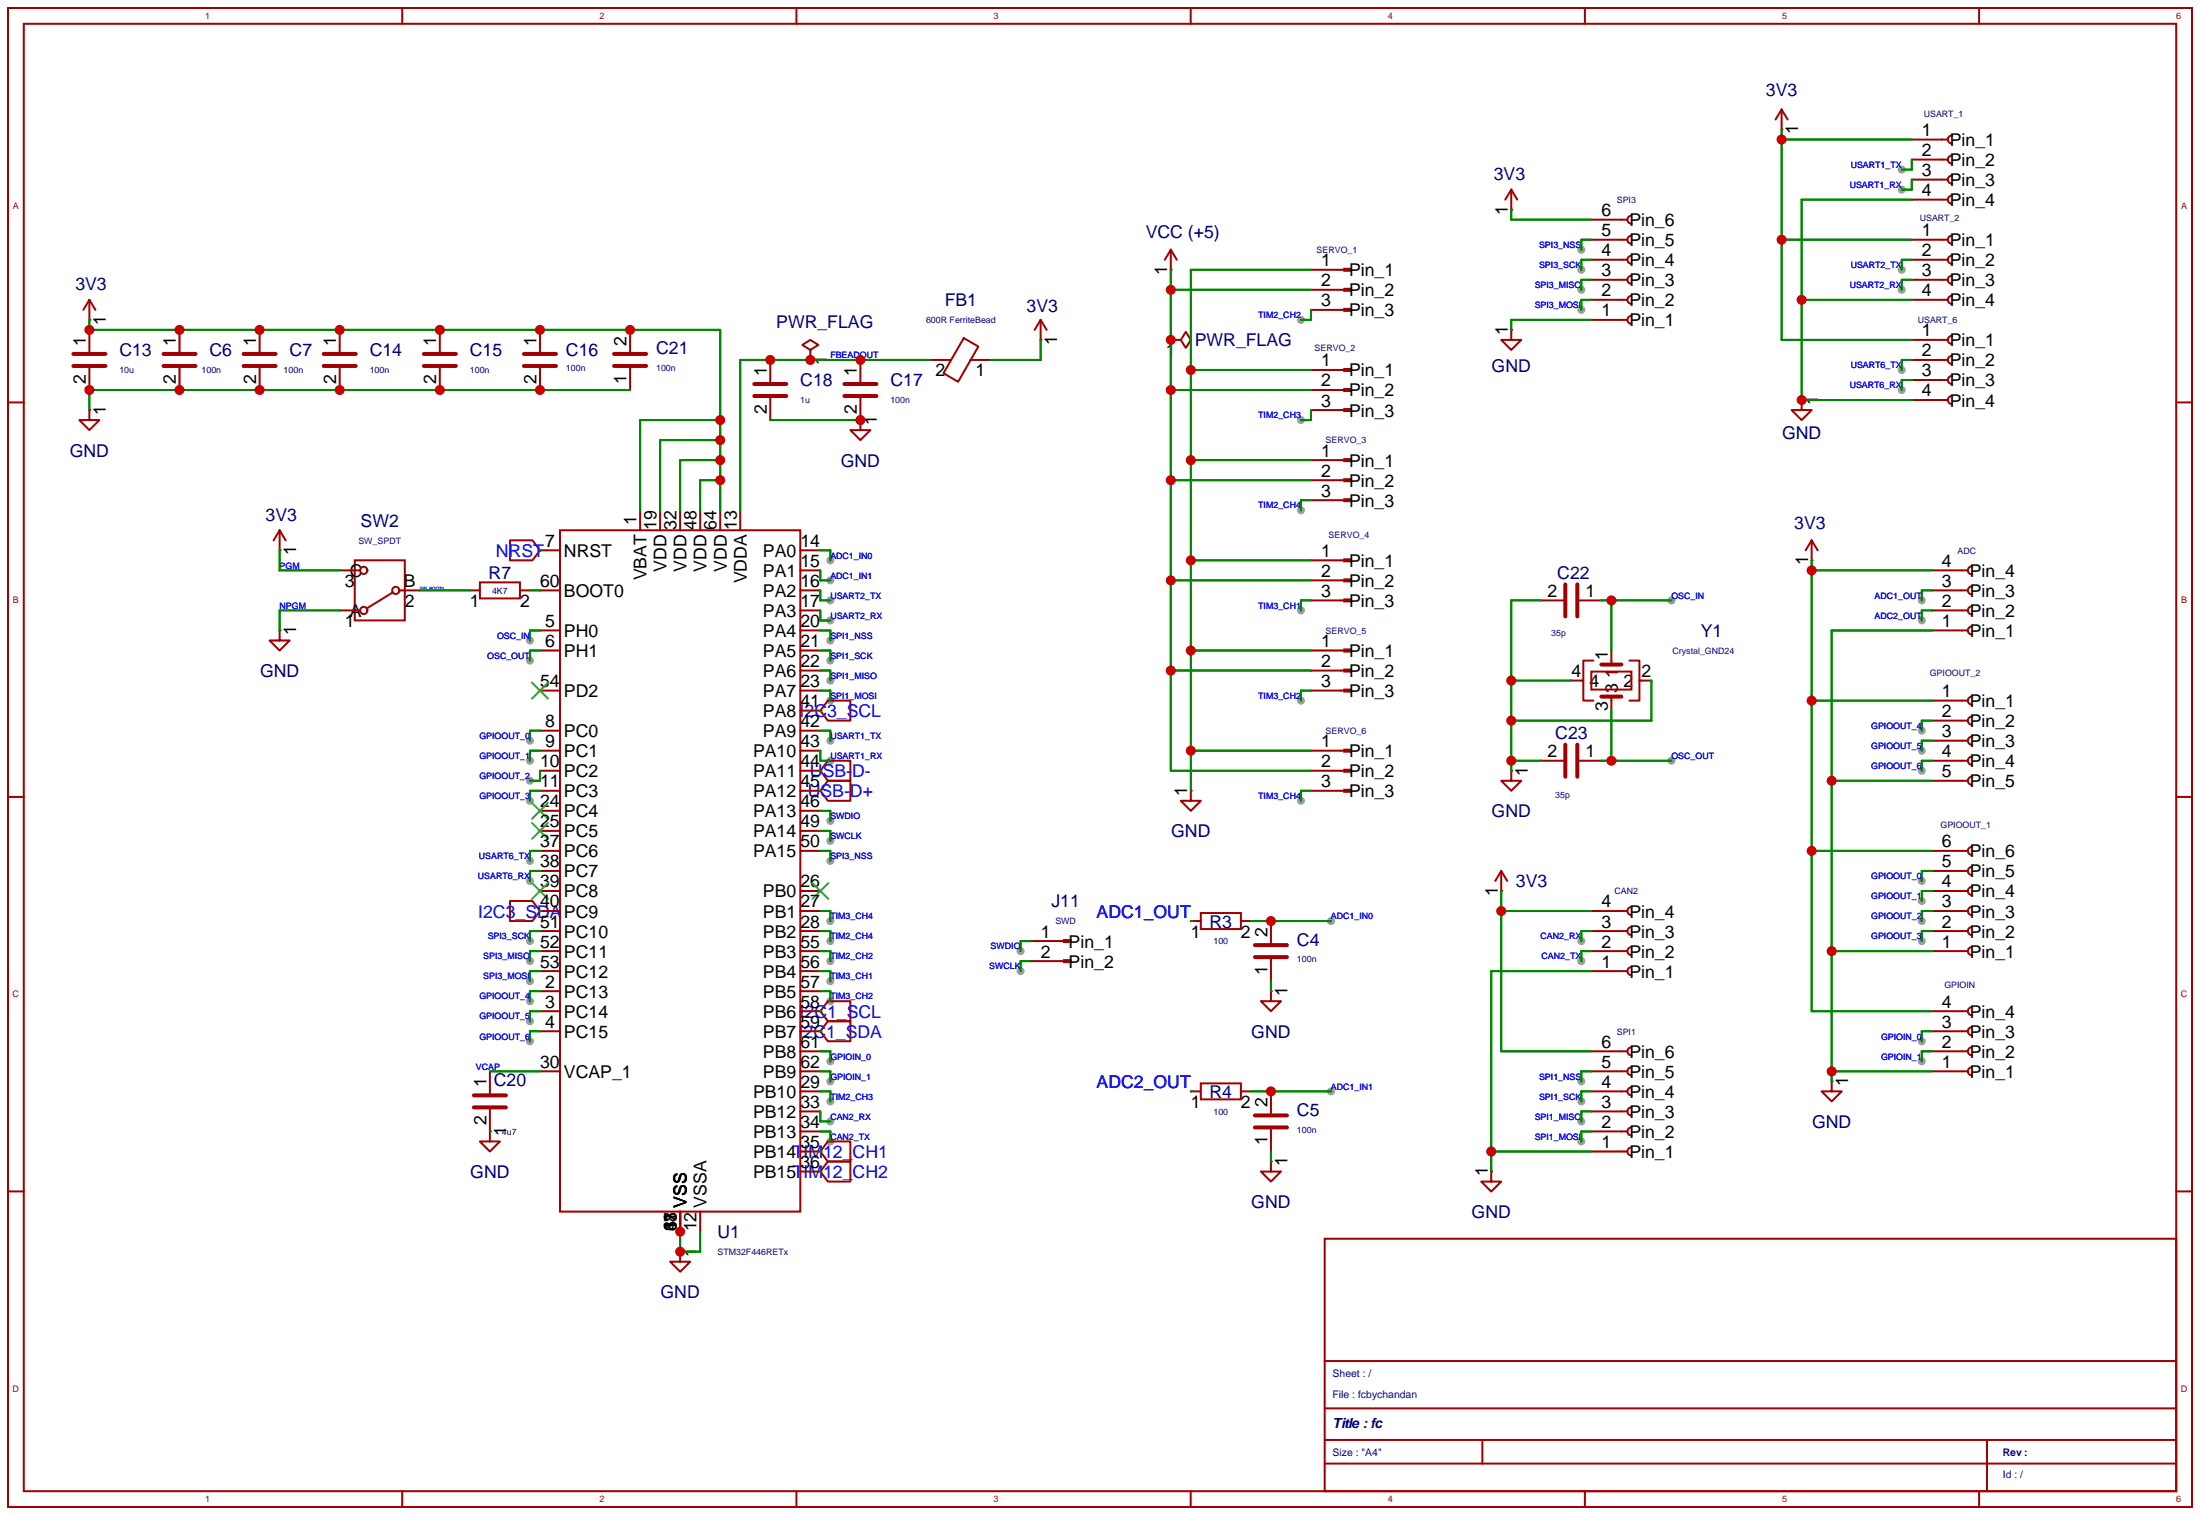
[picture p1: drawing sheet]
<svg xmlns="http://www.w3.org/2000/svg" width="279mm" height="192mm" viewBox="0 0 279 192" stroke-linecap="round" stroke-linejoin="round" font-family="sans-serif">
<g fill="#999">
<circle cx="200.6" cy="142.1" r=".51"/>
<circle cx="105.3" cy="96.4" r=".51"/>
<circle cx="241.2" cy="49.4" r=".51"/>
<circle cx="105.3" cy="119.3" r=".51"/>
<circle cx="212" cy="96.4" r=".51"/>
<circle cx="105.3" cy="139.6" r=".51"/>
<circle cx="67.2" cy="83.7" r=".51"/>
<circle cx="105.3" cy="73.6" r=".51"/>
<circle cx="105.3" cy="76.1" r=".51"/>
<circle cx="67.2" cy="96.4" r=".51"/>
<circle cx="105.3" cy="109.1" r=".51"/>
<circle cx="200.6" cy="121.8" r=".51"/>
<circle cx="241.2" cy="21.5" r=".51"/>
<circle cx="105.3" cy="104" r=".51"/>
<circle cx="67.2" cy="93.9" r=".51"/>
<circle cx="105.3" cy="137.1" r=".51"/>
<circle cx="105.3" cy="124.4" r=".51"/>
<circle cx="200.6" cy="137.1" r=".51"/>
<circle cx="67.2" cy="119.3" r=".51"/>
<circle cx="243.7" cy="134.5" r=".51"/>
<circle cx="67.2" cy="99" r=".51"/>
<circle cx="105.3" cy="126.9" r=".51"/>
<circle cx="165" cy="53.2" r=".51"/>
<circle cx="200.6" cy="34.2" r=".51"/>
<circle cx="165" cy="88.8" r=".51"/>
<circle cx="105.3" cy="78.6" r=".51"/>
<circle cx="105.3" cy="134.5" r=".51"/>
<circle cx="200.6" cy="31.7" r=".51"/>
<circle cx="67.2" cy="129.4" r=".51"/>
<circle cx="212" cy="76.1" r=".51"/>
<circle cx="243.7" cy="132" r=".51"/>
<circle cx="105.3" cy="71" r=".51"/>
<circle cx="200.6" cy="36.7" r=".51"/>
<circle cx="67.2" cy="111.7" r=".51"/>
<circle cx="243.7" cy="78.6" r=".51"/>
<circle cx="241.2" cy="34.2" r=".51"/>
<circle cx="241.2" cy="46.9" r=".51"/>
<circle cx="105.3" cy="86.3" r=".51"/>
<circle cx="105.3" cy="81.2" r=".51"/>
<circle cx="129.4" cy="123.1" r=".51"/>
<circle cx="105.3" cy="83.7" r=".51"/>
<circle cx="165" cy="101.5" r=".51"/>
<circle cx="105.3" cy="106.6" r=".51"/>
<circle cx="241.2" cy="36.7" r=".51"/>
<circle cx="243.7" cy="97.7" r=".51"/>
<circle cx="67.2" cy="109.1" r=".51"/>
<circle cx="67.2" cy="121.8" r=".51"/>
<circle cx="67.2" cy="81.2" r=".51"/>
<circle cx="243.7" cy="119.3" r=".51"/>
<circle cx="67.2" cy="124.4" r=".51"/>
<circle cx="105.3" cy="144.7" r=".51"/>
<circle cx="67.2" cy="101.5" r=".51"/>
<circle cx="105.3" cy="121.8" r=".51"/>
<circle cx="200.6" cy="139.6" r=".51"/>
<circle cx="105.3" cy="142.1" r=".51"/>
<circle cx="105.3" cy="88.8" r=".51"/>
<circle cx="243.7" cy="111.7" r=".51"/>
<circle cx="168.8" cy="138.3" r=".51"/>
<circle cx="243.7" cy="76.1" r=".51"/>
<circle cx="105.3" cy="116.7" r=".51"/>
<circle cx="105.3" cy="93.9" r=".51"/>
<circle cx="129.4" cy="120.6" r=".51"/>
<circle cx="200.6" cy="144.7" r=".51"/>
<circle cx="165" cy="77.4" r=".51"/>
<circle cx="200.6" cy="39.3" r=".51"/>
<circle cx="67.2" cy="132" r=".51"/>
<circle cx="243.7" cy="114.2" r=".51"/>
<circle cx="243.7" cy="92.6" r=".51"/>
<circle cx="165" cy="64.7" r=".51"/>
<circle cx="243.7" cy="95.2" r=".51"/>
<circle cx="67.2" cy="126.9" r=".51"/>
<circle cx="241.2" cy="24" r=".51"/>
<circle cx="165" cy="40.5" r=".51"/>
<circle cx="168.8" cy="116.7" r=".51"/>
<circle cx="200.6" cy="119.3" r=".51"/>
<circle cx="243.7" cy="116.7" r=".51"/>
</g>
<g fill="none" stroke="#a10000" stroke-width=".25">
<path d="M1 1h277v190h-277zM3 3h273v186h-273zM51 1v2M101 1v2M151 1v2M201 1v2M226 16.4h.1M226 13.9l-.8 1.2M226 13.9l.7 1.2M226 13.9v2.5M242.5 17.7h4.5M247.6 17.2a.51 .51 0 0 0-.5 .5 .51 .51 0 0 0 .5 .5"/>
<path d="M247.6 19.7a.51 .51 0 0 0-.5 .5 .51 .51 0 0 0 .5 .5M251 1v2M11.3 38l-.7 1.3M11.3 38l.8 1.3M11.3 38v2.5M148.5 34.2h.1M148.5 31.7l.8 1.2M148.5 31.7l-.8 1.2M148.5 31.7v2.5M166.3 34.2h4.2M166.3 36.7h4.2M166.3 39.3h4.2"/>
<path d="M170.5 34.1h.9v.2h-.9zM170.5 36.6h.9v.3h-.9zM170.5 39.1h.9v.3h-.9zM191.7 26.6h.1M191.7 24l.7 1.3M191.7 24l-.8 1.3M191.7 24v2.6M201.8 38h4.6M201.8 35.5h4.6M201.8 32.9h4.6M201.8 30.4h4.6M201.8 27.8h4.6"/>
<path d="M206.9 37.5a.51 .51 0 0 0-.5 .5 .51 .51 0 0 0 .5 .5M206.9 35a.51 .51 0 0 0-.5 .5 .51 .51 0 0 0 .5 .5M206.9 32.4a.51 .51 0 0 0-.5 .5 .51 .51 0 0 0 .5 .5M206.9 29.9a.51 .51 0 0 0-.5 .5 .51 .51 0 0 0 .5 .5M206.9 27.3a.51 .51 0 0 0-.5 .5 .51 .51 0 0 0 .5 .6M242.5 38h4.5M242.5 35.5h4.5M242.5 32.9h4.5M242.5 30.4h4.5M242.5 20.2h4.5M242.5 22.8h4.5M242.5 25.3h4.5"/>
<path d="M247.6 22.3a.51 .51 0 0 0-.5 .5 .51 .51 0 0 0 .5 .5M247.6 24.8a.51 .51 0 0 0-.5 .5 .51 .51 0 0 0 .5 .5M247.6 29.9a.51 .51 0 0 0-.5 .5 .51 .51 0 0 0 .5 .5M247.6 32.4a.51 .51 0 0 0-.5 .5 .51 .51 0 0 0 .5 .5M247.6 35a.51 .51 0 0 0-.5 .5 .51 .51 0 0 0 .5 .5M247.6 37.5a.51 .51 0 0 0-.5 .5 .51 .51 0 0 0 .5 .5M1 51h2M11.3 40.5h.1M11.3 52h.1M11.3 52v1.2h1.3l-1.3 1.3-1.2-1.3h1.2M11.3 41.8v2.8M11.3 46.6v2.8"/>
<path d="M22.8 41.8v2.8M22.8 46.6v2.8M32.9 41.8v2.8M32.9 46.6v2.8M43.1 41.8v2.8M43.1 46.6v2.8M55.8 41.8v2.8M55.8 46.6v2.8M68.5 41.8v2.8M68.5 46.6v2.8M79.9 41.8v2.8M79.9 46.6v2.8"/>
<path d="M97.7 45.6v2.8M97.7 50.5v2.7M102.8 45.6h.1M102.8 44.4l1-.7-1-.6-1 .6 1 .7v1.2M109.1 53.2h.1M109.1 53.2v1.3h1.3l-1.3 1.3-1.2-1.3h1.2M109.1 45.6v2.8M109.1 50.5v2.7M118 45.6h2.6M122.2 42.9l1.9 1-2.6 4.5-1.8-1.1zM123.1 45.6h2.5M132 43.1h.1"/>
<path d="M132 40.5l-.8 1.3M132 40.5l.7 1.3M132 40.5v2.6M148.5 43.1h.1M148.5 43.1h1.3l.6-1 .6 1-.6 1-.6-1M166.3 58.3h4.2M166.3 46.9h4.2M166.3 49.4h4.2M166.3 52h4.2M170.5 58.2h.9v.3h-.9zM170.5 46.8h.9v.2h-.9zM170.5 49.3h.9v.3h-.9z"/>
<path d="M170.5 51.8h.9v.3h-.9zM191.7 41.8h.1M191.7 41.8v1.3h-1.3l1.3 1.3 1.2-1.3h-1.2M201.8 40.5h4.6M206.9 40a.51 .51 0 0 0-.5 .5 .51 .51 0 0 0 .5 .6M228.5 50.7h.1M228.5 50.7v1.3h1.3l-1.3 1.2-1.3-1.2h1.3M242.5 43.1h4.5M242.5 45.6h4.5M242.5 48.2h4.5M242.5 50.7h4.5M247.6 42.6a.51 .51 0 0 0-.5 .5 .51 .51 0 0 0 .5 .5"/>
<path d="M247.6 45.1a.51 .51 0 0 0-.5 .5 .51 .51 0 0 0 .5 .5M247.6 47.7a.51 .51 0 0 0-.5 .5 .51 .51 0 0 0 .5 .5M247.6 50.2a.51 .51 0 0 0-.5 .5 .51 .51 0 0 0 .5 .5M276 51h2M35.5 69.8h.1M35.5 79.9h.1M35.5 79.9v1.3h1.2l-1.2 1.3-1.3-1.3h1.3M35.5 67.2l-.8 1.3M35.5 67.2l.7 1.3M35.5 67.2v2.6M43.1 77.4h2.5M43.1 72.3h2.5"/>
<path d="M45 71h6.3v7.6h-6.3zM49.8 75.1l-3.3 2M50.7 74.8h2.5M59.6 74.8h1.3M60.9 73.8h5v2.1h-5zM64.7 68.5h2.8l1 1.3-1 1.2h-2.8zM65.9 74.8h1.3M68.5 69.8h.1M68.5 74.8h2.5M68.5 79.9h2.5M68.5 69.8h2.5M71 67.2h30.5v86.4h-30.5z"/>
<path d="M81.2 64.7v2.5M83.7 64.7v2.5M86.3 64.7v2.5M88.8 64.7v2.5M91.3 64.7v2.5M93.9 64.7v2.5M101.5 74.8h2.5M101.5 79.9h2.5M101.5 77.4h2.5M101.5 72.3h2.5M101.5 69.8h2.5M166.3 76.1h4.2"/>
<path d="M166.3 71h4.2M166.3 73.6h4.2M166.3 60.9h4.2M166.3 63.4h4.2M170.5 70.9h.9v.3h-.9zM170.5 73.4h.9v.3h-.9zM170.5 76h.9v.2h-.9zM170.5 60.7h.9v.3h-.9zM170.5 63.3h.9v.2h-.9zM195.5 76.1h2.8M200.3 76.1h2.8M229.8 71h.1"/>
<path d="M229.8 68.5l.7 1.3M229.8 68.5l-.8 1.3M229.8 68.5v2.5M245 74.8h4.6M245 79.9h4.6M245 77.4h4.6M245 72.3h4.6M250.1 79.4a.51 .51 0 0 0-.5 .5 .51 .51 0 0 0 .5 .5M250.1 76.9a.51 .51 0 0 0-.5 .5 .51 .51 0 0 0 .5 .5M250.1 74.3a.51 .51 0 0 0-.5 .5 .51 .51 0 0 0 .5 .5M250.1 71.8a.51 .51 0 0 0-.5 .5 .51 .51 0 0 0 .5 .5M68.5 95.2h2.5"/>
<path d="M68.5 97.7h2.5M68.5 82.5h2.5M68.5 87.5h2.5M68.5 92.6h2.5M101.5 95.2h2.5M101.5 97.7h2.5M101.5 82.5h2.5M101.5 85h2.5M101.5 87.5h2.5M101.5 92.6h2.5M101.5 90.1h2.5M104 90.1h.1"/>
<path d="M104 97.7h.1M105 88.8h2.9v2.5h-2.9l-1-1.2zM105 96.4h2.9v2.6h-2.9l-1-1.3zM105 99h2.9v2.5h-2.9l-1-1.3zM166.3 95.2h4.2M166.3 97.7h4.2M166.3 82.5h4.2M166.3 85h4.2M166.3 87.5h4.2M170.5 95h.9v.3h-.9zM170.5 97.6h.9v.2h-.9zM170.5 82.3h.9v.3h-.9z"/>
<path d="M170.5 84.9h.9v.2h-.9zM170.5 87.4h.9v.3h-.9zM191.7 97.7h.1M191.7 97.7v1.3h1.2l-1.2 1.2-1.3-1.2h1.3M195.5 96.4h2.8M199.3 86.3h1.5M200.3 96.4h2.8M201.8 85.1h5.1v2.3h-5.1zM202.1 83.7h-1.3v5.1h1.3M204.4 82.5v1.7M204.4 88.3v1.8M206.7 83.7h1.2v5.1h-1.2"/>
<path d="M207.9 86.3h1.6M245 88.8h4.6M245 91.3h4.6M245 93.9h4.6M245 96.4h4.6M245 99h4.6M250.1 88.3a.51 .51 0 0 0-.5 .5 .51 .51 0 0 0 .5 .5M250.1 90.8a.51 .51 0 0 0-.5 .5 .51 .51 0 0 0 .5 .6M250.1 93.4a.51 .51 0 0 0-.5 .5 .51 .51 0 0 0 .5 .5M250.1 95.9a.51 .51 0 0 0-.5 .5 .51 .51 0 0 0 .5 .5M250.1 98.5a.51 .51 0 0 0-.5 .5 .51 .51 0 0 0 .5 .5M1 101h2"/>
<path d="M64.7 114.2h2.8l1 1.3-1 1.2h-2.8zM68.5 115.5h.1M68.5 100.2h2.5M68.5 118h2.5M68.5 115.5h2.5M68.5 112.9h2.5M68.5 110.4h2.5M68.5 107.9h2.5M68.5 102.8h2.5M68.5 105.3h2.5M101.5 100.2h2.5M101.5 118h2.5"/>
<path d="M101.5 115.5h2.5M101.5 112.9h2.5M101.5 107.9h2.5M101.5 102.8h2.5M101.5 105.3h2.5M104 100.2h.1M130.7 119.3h4.2M134.9 119.2h.9v.2h-.9zM151 100.2h.1M151 100.2v1.3h-1.2l1.2 1.3 1.3-1.3h-1.3M151 116.7h1.3M152.3 115.7h5.1v2.1h-5.1z"/>
<path d="M157.4 116.7h1.3M161.2 116.7v2.8M166.3 100.2h4.2M170.5 100.1h.9v.3h-.9zM190.4 112.9h.1M190.4 110.4l.8 1.3M190.4 110.4l-.8 1.3M190.4 110.4v2.5M201.8 118h4.6M201.8 115.5h4.6M206.9 117.5a.51 .51 0 0 0-.5 .5 .51 .51 0 0 0 .5 .5M206.9 115a.51 .51 0 0 0-.5 .5 .51 .51 0 0 0 .5 .5"/>
<path d="M245 118h4.6M245 115.5h4.6M245 112.9h4.6M245 110.4h4.6M245 107.9h4.6M250.1 117.5a.51 .51 0 0 0-.5 .5 .51 .51 0 0 0 .5 .5M250.1 115a.51 .51 0 0 0-.5 .5 .51 .51 0 0 0 .5 .5M250.1 112.4a.51 .51 0 0 0-.5 .5 .51 .51 0 0 0 .5 .5M250.1 109.9a.51 .51 0 0 0-.5 .5 .51 .51 0 0 0 .5 .5M250.1 107.3a.51 .51 0 0 0-.5 .6 .51 .51 0 0 0 .5 .5M276 101h2M62.1 135.8v2.8"/>
<path d="M68.5 120.6h2.5M68.5 123.1h2.5M68.5 135.8h2.5M68.5 125.6h2.5M68.5 128.2h2.5M68.5 130.7h2.5M101.5 120.6h2.5M101.5 123.1h2.5M101.5 138.3h2.5M101.5 135.8h2.5M101.5 133.3h2.5M101.5 125.6h2.5"/>
<path d="M101.5 128.2h2.5M101.5 130.7h2.5M104 128.2h.1M104 130.7h.1M105 126.9h2.9v2.5h-2.9l-1-1.2zM105 129.4h2.9v2.6h-2.9l-1-1.3zM130.7 121.8h4.2M134.9 121.7h.9v.3h-.9zM151 138.3h1.3M152.3 137.3h5.1v2.1h-5.1zM157.4 138.3h1.3M161.2 125.6h.1"/>
<path d="M161.2 125.6v1.3h1.3l-1.3 1.3-1.3-1.3h1.3M161.2 121.6v2.8M161.2 138.3v2.8M201.8 120.6h4.6M201.8 123.1h4.6M201.8 138.3h4.6M201.8 135.8h4.6M201.8 133.3h4.6M206.9 122.6a.51 .51 0 0 0-.5 .5 .51 .51 0 0 0 .5 .5M206.9 120a.51 .51 0 0 0-.5 .6 .51 .51 0 0 0 .5 .5M206.9 137.8a.51 .51 0 0 0-.5 .5 .51 .51 0 0 0 .5 .5M206.9 135.3a.51 .51 0 0 0-.5 .5 .51 .51 0 0 0 .5 .5"/>
<path d="M206.9 132.7a.51 .51 0 0 0-.5 .6 .51 .51 0 0 0 .5 .5M232.3 137.1h.1M232.3 137.1v1.2h1.3l-1.3 1.3-1.3-1.3h1.3M245 120.6h4.6M245 135.8h4.6M245 133.3h4.6M245 128.2h4.6M245 130.7h4.6M250.1 120a.51 .51 0 0 0-.5 .6 .51 .51 0 0 0 .5 .5M250.1 135.3a.51 .51 0 0 0-.5 .5 .51 .51 0 0 0 .5 .5M250.1 132.7a.51 .51 0 0 0-.5 .6 .51 .51 0 0 0 .5 .5M250.1 130.2a.51 .51 0 0 0-.5 .5 .51 .51 0 0 0 .5 .5"/>
<path d="M250.1 127.7a.51 .51 0 0 0-.5 .5 .51 .51 0 0 0 .5 .5M1 151h2M62.1 143.4h.1M62.1 143.4v1.3h1.3l-1.3 1.3-1.2-1.3h1.2M62.1 140.6v2.8M86.3 158.7h.1M86.3 158.7v1.2h1.2l-1.2 1.3-1.3-1.3h1.3M86.3 153.6v2.5M88.8 153.6v2.5M101.5 146h2.5M101.5 143.4h2.5M101.5 140.9h2.5"/>
<path d="M101.5 148.5h2.5M104 146h.1M104 148.5h.1M105 144.7h2.9v2.5h-2.9l-1-1.2zM105 147.2h2.9v2.6h-2.9l-1-1.3zM161.2 147.2h.1M161.2 147.2v1.3h1.3l-1.3 1.3-1.3-1.3h1.3M161.2 143.2v2.8M168 157h108v32h-108zM189.1 148.5h.1M189.1 148.5v1.3h-1.2l1.2 1.2 1.3-1.2h-1.3M201.8 146h4.6"/>
<path d="M201.8 143.4h4.6M201.8 140.9h4.6M206.9 145.4a.51 .51 0 0 0-.5 .6 .51 .51 0 0 0 .5 .5M206.9 142.9a.51 .51 0 0 0-.5 .5 .51 .51 0 0 0 .5 .5M206.9 140.4a.51 .51 0 0 0-.5 .5 .51 .51 0 0 0 .5 .5M276 151h2M168 178.5h108M168 172.5h108M51 189v2M101 189v2M151 189v2M168 185.5h108"/>
<path d="M168 182.5h108M188 182.5v3M201 189v2M251 189v2M252 182.5v6.5"/>
<circle cx="46.1" cy="77.4" r=".46"/>
<circle cx="46.1" cy="72.3" r=".46"/>
<circle cx="50.2" cy="74.8" r=".46"/>
</g>
<g fill="none" stroke="#a10000" stroke-width=".51">
<path d="M9.3 44.9h4.1M9.3 46.4h4.1M20.7 44.9h4.1M20.7 46.4h4.1M30.9 44.9h4.1M30.9 46.4h4.1M41.1 44.9h4M41.1 46.4h4M53.8 44.9h4M53.8 46.4h4M66.5 44.9h4M66.5 46.4h4"/>
<path d="M77.9 44.9h4M77.9 46.4h4M95.7 48.7h4M95.7 50.2h4M107.1 48.7h4.1M107.1 50.2h4.1M198.5 74.1v4M200.1 74.1v4M198.5 94.4v4.1M200.1 94.4v4.1M203.1 84.2h2.5M203.1 88.3h2.5"/>
<path d="M159.2 119.8h4M60.1 138.8h4.1M159.2 121.3h4M60.1 140.4h4.1M159.2 142.9h4M159.2 141.4h4"/>
</g>
<path d="M67.5 86.5l2 2.1M69.5 86.5l-2 2.1M67.5 101.8l2 2M67.5 104.3l2 2M67.5 111.9l2 2.1M69.5 101.8l-2 2M69.5 104.3l-2 2M69.5 111.9l-2 2.1M103 111.9l2.1 2.1M105.1 111.9l-2.1 2.1" fill="none" stroke="#3c3" stroke-width=".25"/>
<g fill="none" stroke="#008700" stroke-width=".25">
<path d="M226 17.7h16.5M226 16.4v26.7h16.5M148.5 34.2v63.5h17.8M148.5 36.7h17.8M166.3 39.3v1.2h-1.3M166.3 34.2h-15.3v66M191.7 26.6v1.2h10.1M201.8 30.4h-1.2v1.3M201.8 32.9h-1.2v1.3M201.8 35.5h-1.2v1.2M201.8 38h-1.2v1.3M226 30.4h16.5"/>
<path d="M228.5 38h14M242.5 32.9h-1.3v1.3M242.5 35.5h-1.3v1.2M242.5 20.2v1.3h-1.3M242.5 22.8v1.2h-1.3M242.5 25.3h-14v25.4h14M11.3 40.5v1.3h80v22.9M79.9 49.4h-68.6v2.6M91.3 58.3h-5v6.4M91.3 55.8h-7.6v8.9M91.3 53.2h-10.1v11.5M97.7 53.2h11.4"/>
<path d="M118 45.6h-24.1v19.1M132 43.1v2.5h-6.4M148.5 49.4h17.8M151 58.3h15.3M151 46.9h15.3M166.3 52v1.2h-1.3M201.8 40.5h-10.1v1.3M242.5 45.6h-1.3v1.3M242.5 48.2h-1.3v1.2M35.5 69.8v2.5h7.6M43.1 77.4h-7.6v2.5M53.2 74.8h6.4"/>
<path d="M67.2 74.8h1.3M68.5 69.8h.1M68.5 79.9h-1.3v1.3M91.3 60.9h-2.5v3.8M104 72.3v1.3h1.3M104 74.8v1.3h1.3M104 77.4v1.2h1.3M104 69.8h1.3v1.2M104 79.9h1.3v1.3M148.5 73.6h17.8M148.5 60.9h17.8M151 71h15.3"/>
<path d="M166.3 76.1h-1.3v1.3M166.3 63.4h-1.3v1.3M195.5 76.1h-3.8v21.6M203.1 76.1h8.9M204.4 76.1v6.4M229.8 71v57.2h15.2M229.8 72.3h15.2M245 79.9h-12.7v57.2M245 74.8h-1.3v1.3M245 77.4h-1.3v1.2M68.5 82.5h-1.3v1.2M68.5 92.6h-1.3v1.3"/>
<path d="M68.5 95.2h-1.3v1.2M68.5 97.7v1.3h-1.3M104 90.1h.1M104 97.7h.1M104 95.2v1.2h1.3M104 85h1.3v1.3M104 82.5h1.3v1.2M104 87.5h1.3v1.3M104 92.6h1.3v1.3M148.5 85h17.8M151 82.5h15.3M151 95.2h15.3"/>
<path d="M166.3 87.5h-1.3v1.3M191.7 96.4h3.8M191.7 86.3h7.6M203.1 96.4h8.9M204.4 90.1v6.3M209.5 86.3v5h-17.8M229.8 88.8h15.2M232.3 99h12.7M245 96.4h-1.3v1.3M245 91.3h-1.3v1.3M245 93.9h-1.3v1.3M68.5 115.5h.1"/>
<path d="M68.5 118h-1.3v1.3M68.5 100.2h-1.3v1.3M68.5 107.9h-1.3v1.2M68.5 110.4h-1.3v1.3M104 100.2h.1M104 118h1.3v1.3M104 102.8h1.3v1.2M104 105.3h1.3v1.3M104 107.9h1.3v1.2M104 115.5h1.3v1.2M130.7 119.3h-1.3v1.3M151 116.7h.1"/>
<path d="M158.7 116.7h10.1M166.3 100.2h-1.3v1.3M190.4 112.9v20.4h11.4M190.4 115.5h11.4M201.8 118h-1.2v1.3M229.8 107.9h15.2M245 118h-1.3v1.3M245 110.4h-1.3v1.3M245 112.9h-1.3v1.3M245 115.5h-1.3v1.2M62.1 135.8h6.4M68.5 120.6h-1.3v1.2"/>
<path d="M68.5 123.1h-1.3v1.3M68.5 125.6h-1.3v1.3M68.5 128.2h-1.3v1.2M68.5 130.7h-1.3v1.3M104 128.2h.1M104 130.7h.1M104 120.6h1.3v1.2M104 123.1h1.3v1.3M104 125.6h1.3v1.3M104 133.3h1.3v1.2M104 135.8h1.3v1.3M104 138.3h1.3v1.3"/>
<path d="M130.7 121.8h-1.3v1.3M151 138.3h.1M158.7 138.3h10.1M161.2 124.4v1.2M201.8 120.6h-1.2v1.2M201.8 135.8h-1.2v1.3M201.8 138.3h-1.2v1.3M201.8 123.1h-12.7v25.4M232.3 120.6h12.7M232.3 135.8h12.7M245 133.3h-1.3v1.2M245 130.7h-1.3v1.3"/>
<path d="M62.1 143.4h.1M86.3 156.1v2.6h2.5v-2.6M104 146h.1M104 148.5h.1M104 140.9v1.2h1.3M104 143.4h1.3v1.3M161.2 146v1.2M189.1 146h12.7M201.8 140.9h-1.2v1.2M201.8 143.4h-1.2v1.3"/>
</g>
<g fill="#c00">
<circle cx="11.3" cy="49.4" r=".63"/>
<circle cx="68.5" cy="49.4" r=".63"/>
<circle cx="55.8" cy="49.4" r=".63"/>
<circle cx="43.1" cy="49.4" r=".63"/>
<circle cx="32.9" cy="49.4" r=".63"/>
<circle cx="22.8" cy="49.4" r=".63"/>
<circle cx="148.5" cy="36.7" r=".63"/>
<circle cx="148.5" cy="73.6" r=".63"/>
<circle cx="148.5" cy="85" r=".63"/>
<circle cx="148.5" cy="49.4" r=".63"/>
<circle cx="148.5" cy="60.9" r=".63"/>
<circle cx="148.5" cy="43.1" r=".63"/>
<circle cx="102.8" cy="45.6" r=".63"/>
<circle cx="97.7" cy="45.6" r=".63"/>
<circle cx="109.1" cy="45.6" r=".63"/>
<circle cx="226" cy="30.4" r=".63"/>
<circle cx="226" cy="17.7" r=".63"/>
<circle cx="204.4" cy="96.4" r=".63"/>
<circle cx="232.3" cy="99" r=".63"/>
<circle cx="232.3" cy="120.6" r=".63"/>
<circle cx="232.3" cy="135.8" r=".63"/>
<circle cx="32.9" cy="41.8" r=".63"/>
<circle cx="43.1" cy="41.8" r=".63"/>
<circle cx="11.3" cy="41.8" r=".63"/>
<circle cx="22.8" cy="41.8" r=".63"/>
<circle cx="55.8" cy="41.8" r=".63"/>
<circle cx="79.9" cy="41.8" r=".63"/>
<circle cx="91.3" cy="53.2" r=".63"/>
<circle cx="91.3" cy="55.8" r=".63"/>
<circle cx="91.3" cy="58.3" r=".63"/>
<circle cx="68.5" cy="41.8" r=".63"/>
<circle cx="91.3" cy="60.9" r=".63"/>
<circle cx="189.1" cy="146" r=".63"/>
<circle cx="86.3" cy="158.7" r=".63"/>
<circle cx="86.3" cy="156.1" r=".63"/>
<circle cx="151" cy="46.9" r=".63"/>
<circle cx="151" cy="82.5" r=".63"/>
<circle cx="151" cy="95.2" r=".63"/>
<circle cx="151" cy="71" r=".63"/>
<circle cx="151" cy="58.3" r=".63"/>
<circle cx="229.8" cy="72.3" r=".63"/>
<circle cx="229.8" cy="107.9" r=".63"/>
<circle cx="229.8" cy="88.8" r=".63"/>
<circle cx="190.4" cy="115.5" r=".63"/>
<circle cx="191.7" cy="86.3" r=".63"/>
<circle cx="191.7" cy="91.3" r=".63"/>
<circle cx="191.7" cy="96.4" r=".63"/>
<circle cx="228.5" cy="50.7" r=".63"/>
<circle cx="228.5" cy="38" r=".63"/>
<circle cx="204.4" cy="76.1" r=".63"/>
<circle cx="109.1" cy="53.2" r=".63"/>
<circle cx="161.2" cy="138.3" r=".63"/>
<circle cx="161.2" cy="116.7" r=".63"/>
</g>
<g font-size="2.2" fill="#000080">
<text x="224" y="12.2">3V3</text>
<text x="189.5" y="22.8">3V3</text>
<text x="145.3" y="30.2">VCC (+5)</text>
<text x="9.6" y="36.8">3V3</text>
<text x="98.5" y="41.6">PWR_FLAG</text>
<text x="119.8" y="38.8">FB1</text>
<text x="130.2" y="39.6">3V3</text>
<text x="15.1" y="45.2">C13</text>
<text x="26.6" y="45.2">C6</text>
<text x="36.7" y="45.2">C7</text>
<text x="46.9" y="45.2">C14</text>
<text x="59.6" y="45.2">C15</text>
<text x="71.8" y="45.2">C16</text>
<text x="83.2" y="44.9">C21</text>
<text x="151.5" y="43.9">PWR_FLAG</text>
<text x="189.2" y="47.2">GND</text>
<text x="101.5" y="49">C18</text>
<text x="112.9" y="49">C17</text>
<text x="8.8" y="57.9">GND</text>
<text x="106.6" y="59.1">GND</text>
<text x="226" y="55.6">GND</text>
<text x="33.7" y="66">3V3</text>
<text x="45.7" y="66.8">SW2</text>
<text x="227.6" y="67">3V3</text>
<text x="62" y="73.4">R7</text>
<text x="197.5" y="73.4">C22</text>
<text x="215.7" y="80.8">Y1</text>
<text x="33" y="85.8">GND</text>
<text x="197.3" y="93.7">C23</text>
<text x="148.5" y="106.1">GND</text>
<text x="189.2" y="103.6">GND</text>
<text x="192.3" y="112.5">3V3</text>
<text x="133.4" y="115">J11</text>
<text x="153.4" y="117.6">R3</text>
<text x="164.5" y="119.9">C4</text>
<text x="158.7" y="131.5">GND</text>
<text x="62.6" y="137.6">C20</text>
<text x="153.4" y="139.2">R4</text>
<text x="164.5" y="141.4">C5</text>
<text x="229.8" y="143">GND</text>
<text x="59.6" y="149.3">GND</text>
<text x="158.7" y="153.1">GND</text>
<text x="186.6" y="154.4">GND</text>
<text x="91" y="156.9">U1</text>
<text x="83.8" y="164.6">GND</text>
</g>
<g font-size="2.2">
<text x="228.1" y="17" transform="rotate(-90 228.1 17)">1</text>
<text x="243.8" y="17.2">1</text>
<text x="243.8" y="19.8">2</text>
<text x="243.8" y="22.3">3</text>
<text x="247.3" y="18.5">Pin_1</text>
<text x="247.3" y="21">Pin_2</text>
<text x="247.3" y="23.6">Pin_3</text>
<text x="191.2" y="27.2" transform="rotate(-90 191.2 27.2)">1</text>
<text x="203.1" y="29.9">5</text>
<text x="203.1" y="27.4">6</text>
<text x="206.7" y="28.7">Pin_6</text>
<text x="243.8" y="24.9">4</text>
<text x="243.8" y="29.9">1</text>
<text x="247.3" y="26.1">Pin_4</text>
<text x="148" y="34.8" transform="rotate(-90 148 34.8)">1</text>
<text x="167.6" y="33.7">1</text>
<text x="171.1" y="35">Pin_1</text>
<text x="203.1" y="35">3</text>
<text x="203.1" y="32.5">4</text>
<text x="206.7" y="33.7">Pin_4</text>
<text x="206.7" y="31.2">Pin_5</text>
<text x="243.8" y="32.5">2</text>
<text x="243.8" y="35">3</text>
<text x="247.3" y="31.2">Pin_1</text>
<text x="247.3" y="33.7">Pin_2</text>
<text x="13.4" y="41.2" transform="rotate(-90 13.4 41.2)">1</text>
<text x="167.6" y="36.3">2</text>
<text x="167.6" y="38.8">3</text>
<text x="171.1" y="37.6">Pin_2</text>
<text x="171.1" y="40.1">Pin_3</text>
<text x="203.1" y="40.1">1</text>
<text x="203.1" y="37.6">2</text>
<text x="206.7" y="41.4">Pin_1</text>
<text x="206.7" y="38.8">Pin_2</text>
<text x="206.7" y="36.3">Pin_3</text>
<text x="243.8" y="37.6">4</text>
<text x="247.3" y="36.3">Pin_3</text>
<text x="247.3" y="38.8">Pin_4</text>
<text x="10.9" y="43.8" transform="rotate(-90 10.9 43.8)">1</text>
<text x="22.3" y="43.8" transform="rotate(-90 22.3 43.8)">1</text>
<text x="32.5" y="43.8" transform="rotate(-90 32.5 43.8)">1</text>
<text x="42.6" y="43.8" transform="rotate(-90 42.6 43.8)">1</text>
<text x="55.3" y="43.8" transform="rotate(-90 55.3 43.8)">1</text>
<text x="68" y="43.8" transform="rotate(-90 68 43.8)">1</text>
<text x="79.5" y="43.8" transform="rotate(-90 79.5 43.8)">2</text>
<text x="97.2" y="47.6" transform="rotate(-90 97.2 47.6)">1</text>
<text x="104.9" y="46.2" transform="rotate(-90 104.9 46.2)">1</text>
<text x="108.7" y="47.6" transform="rotate(-90 108.7 47.6)">1</text>
<text x="118.7" y="47.7">2</text>
<text x="123.7" y="47.7">1</text>
<text x="134.1" y="43.7" transform="rotate(-90 134.1 43.7)">1</text>
<text x="147.9" y="45.2">1</text>
<text x="167.6" y="46.4">1</text>
<text x="171.1" y="47.7">Pin_1</text>
<text x="191.2" y="42.4" transform="rotate(-90 191.2 42.4)">1</text>
<text x="243.8" y="42.6">1</text>
<text x="243.8" y="45.2">2</text>
<text x="243.8" y="47.7">3</text>
<text x="247.3" y="43.9">Pin_1</text>
<text x="247.3" y="46.4">Pin_2</text>
<text x="10.9" y="48.7" transform="rotate(-90 10.9 48.7)">2</text>
<text x="13.4" y="52.6" transform="rotate(-90 13.4 52.6)">1</text>
<text x="22.3" y="48.7" transform="rotate(-90 22.3 48.7)">2</text>
<text x="32.5" y="48.7" transform="rotate(-90 32.5 48.7)">2</text>
<text x="42.6" y="48.7" transform="rotate(-90 42.6 48.7)">2</text>
<text x="55.3" y="48.7" transform="rotate(-90 55.3 48.7)">2</text>
<text x="68" y="48.7" transform="rotate(-90 68 48.7)">2</text>
<text x="79.5" y="48.7" transform="rotate(-90 79.5 48.7)">1</text>
<text x="97.2" y="52.5" transform="rotate(-90 97.2 52.5)">2</text>
<text x="108.7" y="52.5" transform="rotate(-90 108.7 52.5)">2</text>
<text x="111.2" y="53.9" transform="rotate(-90 111.2 53.9)">1</text>
<text x="167.6" y="49">2</text>
<text x="167.6" y="51.5">3</text>
<text x="171.1" y="50.3">Pin_2</text>
<text x="171.1" y="52.8">Pin_3</text>
<text x="230.6" y="51.3" transform="rotate(-90 230.6 51.3)">1</text>
<text x="243.8" y="50.3">4</text>
<text x="247.3" y="49">Pin_3</text>
<text x="247.3" y="51.5">Pin_4</text>
<text x="167.6" y="57.9">1</text>
<text x="171.1" y="59.1">Pin_1</text>
<text x="167.6" y="60.4">2</text>
<text x="167.6" y="63">3</text>
<text x="171.1" y="61.7">Pin_2</text>
<text x="171.1" y="64.2">Pin_3</text>
<text x="37.6" y="70.4" transform="rotate(-90 37.6 70.4)">1</text>
<text x="69.1" y="69.3">7</text>
<text x="71.5" y="70.6">NRST</text>
<text x="80.7" y="66.6" transform="rotate(-90 80.7 66.6)">1</text>
<text x="83.3" y="67.2" transform="rotate(-90 83.3 67.2)">19</text>
<text x="85.8" y="67.2" transform="rotate(-90 85.8 67.2)">32</text>
<text x="88.4" y="67.2" transform="rotate(-90 88.4 67.2)">48</text>
<text x="90.9" y="67.2" transform="rotate(-90 90.9 67.2)">64</text>
<text x="93.4" y="67.2" transform="rotate(-90 93.4 67.2)">13</text>
<text x="96.8" y="70.6">PA0</text>
<text x="101.5" y="69.3">14</text>
<text x="101.5" y="71.8">15</text>
<text x="167.6" y="70.6">1</text>
<text x="171.1" y="71.8">Pin_1</text>
<text x="229.3" y="71.6" transform="rotate(-90 229.3 71.6)">1</text>
<text x="246.3" y="71.8">4</text>
<text x="43.7" y="74.4">3</text>
<text x="44.4" y="73.1">C</text>
<text x="51.2" y="74.4">B</text>
<text x="51.4" y="76.9">2</text>
<text x="59.6" y="76.9">1</text>
<text x="66" y="76.9">2</text>
<text x="68.5" y="74.4">60</text>
<text x="71.5" y="75.7">BOOT0</text>
<text x="82" y="73.6" transform="rotate(-90 82 73.6)">VBAT</text>
<text x="84.5" y="72.5" transform="rotate(-90 84.5 72.5)">VDD</text>
<text x="87.1" y="72.5" transform="rotate(-90 87.1 72.5)">VDD</text>
<text x="89.6" y="72.5" transform="rotate(-90 89.6 72.5)">VDD</text>
<text x="92.2" y="72.5" transform="rotate(-90 92.2 72.5)">VDD</text>
<text x="94.7" y="73.9" transform="rotate(-90 94.7 73.9)">VDDA</text>
<text x="96.8" y="73.1">PA1</text>
<text x="96.8" y="75.7">PA2</text>
<text x="101.5" y="74.4">16</text>
<text x="101.5" y="76.9">17</text>
<text x="167.6" y="73.1">2</text>
<text x="167.6" y="75.7">3</text>
<text x="171.1" y="74.4">Pin_2</text>
<text x="171.1" y="76.9">Pin_3</text>
<text x="196.3" y="75.7">2</text>
<text x="201.1" y="75.7">1</text>
<text x="246.3" y="76.9">2</text>
<text x="246.3" y="74.4">3</text>
<text x="249.8" y="75.7">Pin_3</text>
<text x="249.8" y="73.1">Pin_4</text>
<text x="37.6" y="80.5" transform="rotate(-90 37.6 80.5)">1</text>
<text x="43.7" y="79.5">1</text>
<text x="44.4" y="78.2">A</text>
<text x="69.1" y="79.5">5</text>
<text x="69.1" y="82">6</text>
<text x="71.5" y="80.7">PH0</text>
<text x="71.5" y="83.3">PH1</text>
<text x="96.8" y="78.2">PA3</text>
<text x="96.8" y="80.7">PA4</text>
<text x="96.8" y="83.3">PA5</text>
<text x="101.5" y="79.5">20</text>
<text x="101.5" y="82">21</text>
<text x="167.6" y="82">1</text>
<text x="171.1" y="83.3">Pin_1</text>
<text x="203.9" y="83.7" transform="rotate(-90 203.9 83.7)">1</text>
<text x="246.3" y="79.5">1</text>
<text x="249.8" y="80.7">Pin_1</text>
<text x="249.8" y="78.2">Pin_2</text>
<text x="68.5" y="87.1">54</text>
<text x="71.5" y="88.4">PD2</text>
<text x="96.8" y="85.8">PA6</text>
<text x="96.8" y="88.4">PA7</text>
<text x="101.5" y="84.5">22</text>
<text x="101.5" y="87.1">23</text>
<text x="101.5" y="89.6">41</text>
<text x="167.6" y="84.5">2</text>
<text x="167.6" y="87.1">3</text>
<text x="171.1" y="85.8">Pin_2</text>
<text x="171.1" y="88.4">Pin_3</text>
<text x="199.3" y="85.8">4</text>
<text x="201.6" y="87.1">4</text>
<text x="205.2" y="87.8" transform="rotate(-90 205.2 87.8)">3</text>
<text x="205.2" y="86" transform="rotate(-90 205.2 86)">1</text>
<text x="205.9" y="87.1">2</text>
<text x="208.2" y="85.8">2</text>
<text x="246.3" y="88.4">1</text>
<text x="249.8" y="89.6">Pin_1</text>
<text x="69.1" y="92.2">8</text>
<text x="69.1" y="94.7">9</text>
<text x="71.5" y="93.4">PC0</text>
<text x="71.5" y="96">PC1</text>
<text x="95.5" y="96">PA10</text>
<text x="96.8" y="90.9">PA8 I2C3_SCL</text>
<text x="96.8" y="93.4">PA9</text>
<text x="101.5" y="92.2">42</text>
<text x="101.5" y="94.7">43</text>
<text x="167.6" y="94.7">1</text>
<text x="171.1" y="96">Pin_1</text>
<text x="196.3" y="96">2</text>
<text x="201.1" y="96">1</text>
<text x="203.9" y="90.1" transform="rotate(-90 203.9 90.1)">3</text>
<text x="246.3" y="90.9">2</text>
<text x="246.3" y="93.4">3</text>
<text x="246.3" y="96">4</text>
<text x="249.8" y="92.2">Pin_2</text>
<text x="249.8" y="94.7">Pin_3</text>
<text x="68.5" y="97.2">10</text>
<text x="68.5" y="99.8">11</text>
<text x="71.5" y="98.5">PC2</text>
<text x="71.5" y="101.1">PC3</text>
<text x="95.5" y="98.5">PA11</text>
<text x="95.5" y="101.1">PA12</text>
<text x="101.5" y="97.2">44</text>
<text x="101.5" y="99.8">45</text>
<text x="150.6" y="100.9" transform="rotate(-90 150.6 100.9)">1</text>
<text x="167.6" y="97.2">2</text>
<text x="167.6" y="99.8">3</text>
<text x="171.1" y="98.5">Pin_2</text>
<text x="171.1" y="101.1">Pin_3</text>
<text x="193.8" y="98.3" transform="rotate(-90 193.8 98.3)">1</text>
<text x="246.3" y="98.5">5</text>
<text x="249.8" y="97.2">Pin_4</text>
<text x="249.8" y="99.8">Pin_5</text>
<text x="68.5" y="102.3">24</text>
<text x="68.5" y="104.9">25</text>
<text x="68.5" y="107.4">37</text>
<text x="71.5" y="103.6">PC4</text>
<text x="71.5" y="106.1">PC5</text>
<text x="95.5" y="103.6">PA13</text>
<text x="95.5" y="106.1">PA14</text>
<text x="101.5" y="102.3">46</text>
<text x="101.5" y="104.9">49</text>
<text x="101.5" y="107.4">50</text>
<text x="246.3" y="107.4">6</text>
<text x="68.5" y="109.9">38</text>
<text x="68.5" y="112.5">39</text>
<text x="71.5" y="108.7">PC6</text>
<text x="71.5" y="111.2">PC7</text>
<text x="71.5" y="113.8">PC8</text>
<text x="95.5" y="108.7">PA15</text>
<text x="96.8" y="113.8">PB0</text>
<text x="101.5" y="112.5">26</text>
<text x="190" y="113.6" transform="rotate(-90 190 113.6)">1</text>
<text x="246.3" y="112.5">4</text>
<text x="246.3" y="109.9">5</text>
<text x="249.8" y="113.8">Pin_4</text>
<text x="249.8" y="111.2">Pin_5</text>
<text x="249.8" y="108.7">Pin_6</text>
<text x="68.5" y="115">40</text>
<text x="68.5" y="117.6">51</text>
<text x="71.5" y="116.3">PC9</text>
<text x="71.5" y="118.8">PC10</text>
<text x="96.8" y="116.3">PB1</text>
<text x="96.8" y="118.8">PB2</text>
<text x="101.5" y="115">27</text>
<text x="101.5" y="117.6">28</text>
<text x="132" y="118.8">1</text>
<text x="151" y="118.8">1</text>
<text x="157.4" y="118.8">2</text>
<text x="160.7" y="118.8" transform="rotate(-90 160.7 118.8)">2</text>
<text x="203.1" y="117.6">3</text>
<text x="203.1" y="115">4</text>
<text x="206.7" y="118.8">Pin_3</text>
<text x="206.7" y="116.3">Pin_4</text>
<text x="246.3" y="117.6">2</text>
<text x="246.3" y="115">3</text>
<text x="249.8" y="118.8">Pin_2</text>
<text x="249.8" y="116.3">Pin_3</text>
<text x="68.5" y="120.1">52</text>
<text x="68.5" y="122.6">53</text>
<text x="69.1" y="125.2">2</text>
<text x="71.5" y="121.4">PC11</text>
<text x="71.5" y="123.9">PC12</text>
<text x="96.8" y="121.4">PB3</text>
<text x="96.8" y="123.9">PB4</text>
<text x="101.5" y="120.1">55</text>
<text x="101.5" y="122.6">56</text>
<text x="101.5" y="125.2">57</text>
<text x="132" y="121.4">2</text>
<text x="135.5" y="120.1">Pin_1</text>
<text x="135.5" y="122.6">Pin_2</text>
<text x="160.7" y="123.6" transform="rotate(-90 160.7 123.6)">1</text>
<text x="203.1" y="122.6">1</text>
<text x="203.1" y="120.1">2</text>
<text x="206.7" y="123.9">Pin_1</text>
<text x="206.7" y="121.4">Pin_2</text>
<text x="246.3" y="120.1">1</text>
<text x="249.8" y="121.4">Pin_1</text>
<text x="69.1" y="127.7">3</text>
<text x="69.1" y="130.3">4</text>
<text x="71.5" y="126.5">PC13</text>
<text x="71.5" y="129">PC14</text>
<text x="71.5" y="131.5">PC15</text>
<text x="96.8" y="126.5">PB5</text>
<text x="96.8" y="129">PB6 I2C1_SCL</text>
<text x="96.8" y="131.5">PB7I2C1_SDA</text>
<text x="101.5" y="127.7">58</text>
<text x="101.5" y="130.3">59</text>
<text x="163.3" y="126.3" transform="rotate(-90 163.3 126.3)">1</text>
<text x="246.3" y="130.3">3</text>
<text x="246.3" y="127.7">4</text>
<text x="249.8" y="131.5">Pin_3</text>
<text x="249.8" y="129">Pin_4</text>
<text x="61.7" y="137.8" transform="rotate(-90 61.7 137.8)">1</text>
<text x="68.5" y="135.3">30</text>
<text x="71.5" y="136.6">VCAP_1</text>
<text x="96.8" y="134.1">PB8</text>
<text x="96.8" y="136.6">PB9</text>
<text x="101.5" y="132.8">61</text>
<text x="101.5" y="135.3">62</text>
<text x="101.5" y="137.9">29</text>
<text x="203.1" y="137.9">4</text>
<text x="203.1" y="135.3">5</text>
<text x="203.1" y="132.8">6</text>
<text x="206.7" y="136.6">Pin_5</text>
<text x="206.7" y="134.1">Pin_6</text>
<text x="234.4" y="137.7" transform="rotate(-90 234.4 137.7)">1</text>
<text x="246.3" y="135.3">1</text>
<text x="246.3" y="132.8">2</text>
<text x="249.8" y="136.6">Pin_1</text>
<text x="249.8" y="134.1">Pin_2</text>
<text x="61.7" y="142.6" transform="rotate(-90 61.7 142.6)">2</text>
<text x="95.5" y="139.2">PB10</text>
<text x="95.5" y="141.7">PB12</text>
<text x="101.5" y="140.4">33</text>
<text x="101.5" y="143">34</text>
<text x="151" y="140.4">1</text>
<text x="157.4" y="140.4">2</text>
<text x="160.7" y="140.4" transform="rotate(-90 160.7 140.4)">2</text>
<text x="203.1" y="143">2</text>
<text x="203.1" y="140.4">3</text>
<text x="206.7" y="141.7">Pin_3</text>
<text x="206.7" y="139.2">Pin_4</text>
<text x="64.2" y="144" transform="rotate(-90 64.2 144)">1</text>
<text x="95.5" y="144.2">PB13</text>
<text x="95.5" y="146.8">PB14TIM12_CH1</text>
<text x="95.5" y="149.3">PB15TIM12_CH2</text>
<text x="101.5" y="145.5">35</text>
<text x="101.5" y="148">36</text>
<text x="160.7" y="145.2" transform="rotate(-90 160.7 145.2)">1</text>
<text x="163.3" y="147.8" transform="rotate(-90 163.3 147.8)">1</text>
<text x="188.7" y="149.1" transform="rotate(-90 188.7 149.1)">1</text>
<text x="203.1" y="145.5">1</text>
<text x="206.7" y="146.8">Pin_1</text>
<text x="206.7" y="144.2">Pin_2</text>
<text x="87.1" y="153.1" transform="rotate(-90 87.1 153.1)">VSS</text>
<text x="89.6" y="153.1" transform="rotate(-90 89.6 153.1)">VSSA</text>
<text x="85.8" y="156.1" transform="rotate(-90 85.8 156.1)">18</text>
<text x="85.8" y="156.1" transform="rotate(-90 85.8 156.1)">31</text>
<text x="85.8" y="156.1" transform="rotate(-90 85.8 156.1)">47</text>
<text x="85.8" y="156.1" transform="rotate(-90 85.8 156.1)">63</text>
<text x="88.4" y="159.3" transform="rotate(-90 88.4 159.3)">1</text>
<text x="88.4" y="156.1" transform="rotate(-90 88.4 156.1)">12</text>
</g>
<g font-size="2.2" fill="#00f">
<text x="62.9" y="70.6">NRST</text>
<text x="102.4" y="101.1">USB-D+</text>
<text x="102.7" y="98.5">USB-D-</text>
<text x="60.7" y="116.3">I2C3_SDA</text>
<text x="139.1" y="116.3">ADC1_OUT</text>
<text x="139.1" y="137.9">ADC2_OUT</text>
</g>
<text font-size="1.8" fill="#000080" x="169" y="181">Title : fc</text>
<g font-size="1.3" fill="#000080">
<text x="169" y="177.2">File : fcbychandan</text>
<text x="169" y="174.5">Sheet : /</text>
<text x="169" y="184.6">Size : &quot;A4&quot;</text>
<text x="254" y="184.6">Rev :</text>
<text x="254" y="187.4">Id : /</text>
</g>
<g font-size="1.1" fill="#a00000">
<text x="26" y="2.4">1</text>
<text x="76" y="2.4">2</text>
<text x="126" y="2.4">3</text>
<text x="176" y="2.4">4</text>
<text x="226" y="2.4">5</text>
<text x="276" y="2.4">6</text>
<text x="1.6" y="26.4">A</text>
<text x="276.6" y="26.4">A</text>
<text x="1.6" y="76.4">B</text>
<text x="276.6" y="76.4">B</text>
<text x="1.6" y="126.4">C</text>
<text x="276.6" y="126.4">C</text>
<text x="1.6" y="176.4">D</text>
<text x="276.6" y="176.4">D</text>
<text x="26" y="190.4">1</text>
<text x="76" y="190.4">2</text>
<text x="126" y="190.4">3</text>
<text x="176" y="190.4">4</text>
<text x="226" y="190.4">5</text>
<text x="276" y="190.4">6</text>
</g>
<g font-size="1.1" fill="#000080">
<text x="244" y="14.8">USART_1</text>
<text x="205.1" y="25.7">SPI3</text>
<text x="243.5" y="28">USART_2</text>
<text x="167" y="32.1">SERVO_1</text>
<text x="117.5" y="41">600R FerriteBead</text>
<text x="243.2" y="41">USART_6</text>
<text x="15.1" y="47.3">10u</text>
<text x="25.6" y="47.3">100n</text>
<text x="36" y="47.3">100n</text>
<text x="46.9" y="47.3">100n</text>
<text x="59.6" y="47.3">100n</text>
<text x="71.8" y="47.1">100n</text>
<text x="83.2" y="47.1">100n</text>
<text x="166.7" y="44.5">SERVO_2</text>
<text x="101.5" y="51.1">1u</text>
<text x="112.9" y="51.1">100n</text>
<text x="168.1" y="56.2">SERVO_3</text>
<text x="45.5" y="68.9">SW_SPDT</text>
<text x="168.5" y="68.1">SERVO_4</text>
<text x="248.3" y="70.2">ADC</text>
<text x="62.4" y="75.2">4K7</text>
<text x="168.1" y="80.3">SERVO_5</text>
<text x="196.8" y="80.6">35p</text>
<text x="212.1" y="82.9">Crystal_GND24</text>
<text x="244.8" y="85.7">GPIOOUT_2</text>
<text x="168.1" y="93">SERVO_6</text>
<text x="197.3" y="101.2">35p</text>
<text x="246.1" y="105">GPIOOUT_1</text>
<text x="204.8" y="113.3">CAN2</text>
<text x="133.9" y="117.2">SWD</text>
<text x="153.9" y="119.7">100</text>
<text x="164.5" y="122">100n</text>
<text x="246.6" y="125.3">GPIOIN</text>
<text x="205.1" y="131.1">SPI1</text>
<text x="63.7" y="143.8">4u7</text>
<text x="153.9" y="141.3">100</text>
<text x="164.5" y="143.6">100n</text>
<text x="91" y="159.1">STM32F446RETx</text>
</g>
<g font-size="1.1" fill="#00f">
<text x="234.6" y="23.8">USART1_RX</text>
<text x="234.7" y="21.3">USART1_TX</text>
<text x="195.2" y="34">SPI3_SCK</text>
<text x="195.2" y="31.4">SPI3_NSS</text>
<text x="234.7" y="34">USART2_TX</text>
<text x="159.6" y="40.3">TIM2_CH2</text>
<text x="194.6" y="36.5">SPI3_MISO</text>
<text x="194.6" y="39.1">SPI3_MOSI</text>
<text x="234.6" y="36.5">USART2_RX</text>
<text x="105.3" y="45.4">FBEADOUT</text>
<text x="234.7" y="46.7">USART6_TX</text>
<text x="159.6" y="53">TIM2_CH3</text>
<text x="234.6" y="49.2">USART6_RX</text>
<text x="159.6" y="64.5">TIM2_CH4</text>
<text x="105.3" y="70.8">ADC1_IN0</text>
<text x="35.5" y="77.2">NPGM</text>
<text x="35.5" y="72.1">PGM</text>
<text x="105.3" y="73.3">ADC1_IN1</text>
<text x="105.3" y="75.9">USART2_TX</text>
<text x="159.6" y="77.2">TIM3_CH1</text>
<text x="212" y="75.9">OSC_IN</text>
<text x="237.8" y="75.9">ADC1_OUT</text>
<text x="61.8" y="83.5">OSC_OUT</text>
<text x="63" y="81">OSC_IN</text>
<text x="105.3" y="78.4">USART2_RX</text>
<text x="105.3" y="81">SPI1_NSS</text>
<text x="105.3" y="83.5">SPI1_SCK</text>
<text x="237.8" y="78.4">ADC2_OUT</text>
<text x="105.3" y="86">SPI1_MISO</text>
<text x="105.3" y="88.6">SPI1_MOSI</text>
<text x="159.6" y="88.6">TIM3_CH2</text>
<text x="60.8" y="93.7">GPIOOUT_0</text>
<text x="105.3" y="93.7">USART1_TX</text>
<text x="237.3" y="92.4">GPIOOUT_4</text>
<text x="237.3" y="94.9">GPIOOUT_5</text>
<text x="60.8" y="96.2">GPIOOUT_1</text>
<text x="60.8" y="98.7">GPIOOUT_2</text>
<text x="60.8" y="101.3">GPIOOUT_3</text>
<text x="105.3" y="96.2">USART1_RX</text>
<text x="159.6" y="101.3">TIM3_CH4</text>
<text x="212" y="96.2">OSC_OUT</text>
<text x="237.3" y="97.5">GPIOOUT_6</text>
<text x="105.3" y="103.8">SWDIO</text>
<text x="105.3" y="106.4">SWCLK</text>
<text x="60.6" y="111.4">USART6_RX</text>
<text x="60.7" y="108.9">USART6_TX</text>
<text x="105.3" y="108.9">SPI3_NSS</text>
<text x="237.3" y="111.4">GPIOOUT_0</text>
<text x="237.3" y="114">GPIOOUT_1</text>
<text x="61.9" y="119.1">SPI3_SCK</text>
<text x="105.3" y="119.1">TIM2_CH4</text>
<text x="105.3" y="116.5">TIM3_CH4</text>
<text x="168.8" y="116.5">ADC1_IN0</text>
<text x="195.4" y="119.1">CAN2_RX</text>
<text x="237.3" y="119.1">GPIOOUT_3</text>
<text x="237.3" y="116.5">GPIOOUT_2</text>
<text x="61.3" y="121.6">SPI3_MISO</text>
<text x="61.3" y="124.1">SPI3_MOSI</text>
<text x="105.3" y="124.1">TIM3_CH1</text>
<text x="105.3" y="121.6">TIM2_CH2</text>
<text x="125.5" y="122.9">SWCLK</text>
<text x="125.6" y="120.3">SWDIO</text>
<text x="195.5" y="121.6">CAN2_TX</text>
<text x="60.8" y="129.2">GPIOOUT_5</text>
<text x="60.8" y="131.8">GPIOOUT_6</text>
<text x="60.8" y="126.7">GPIOOUT_4</text>
<text x="105.3" y="126.7">TIM3_CH2</text>
<text x="238.6" y="131.8">GPIOIN_0</text>
<text x="60.4" y="135.6">VCAP</text>
<text x="105.3" y="136.8">GPIOIN_1</text>
<text x="105.3" y="134.3">GPIOIN_0</text>
<text x="195.2" y="136.8">SPI1_NSS</text>
<text x="238.6" y="134.3">GPIOIN_1</text>
<text x="105.3" y="139.4">TIM2_CH3</text>
<text x="105.3" y="141.9">CAN2_RX</text>
<text x="168.8" y="138.1">ADC1_IN1</text>
<text x="194.6" y="141.9">SPI1_MISO</text>
<text x="195.2" y="139.4">SPI1_SCK</text>
<text x="105.3" y="144.5">CAN2_TX</text>
<text x="194.6" y="144.5">SPI1_MOSI</text>
</g>
<text font-size=".6" fill="#00f" x="53.2" y="74.7">SW_BOOT0</text>
</svg>
